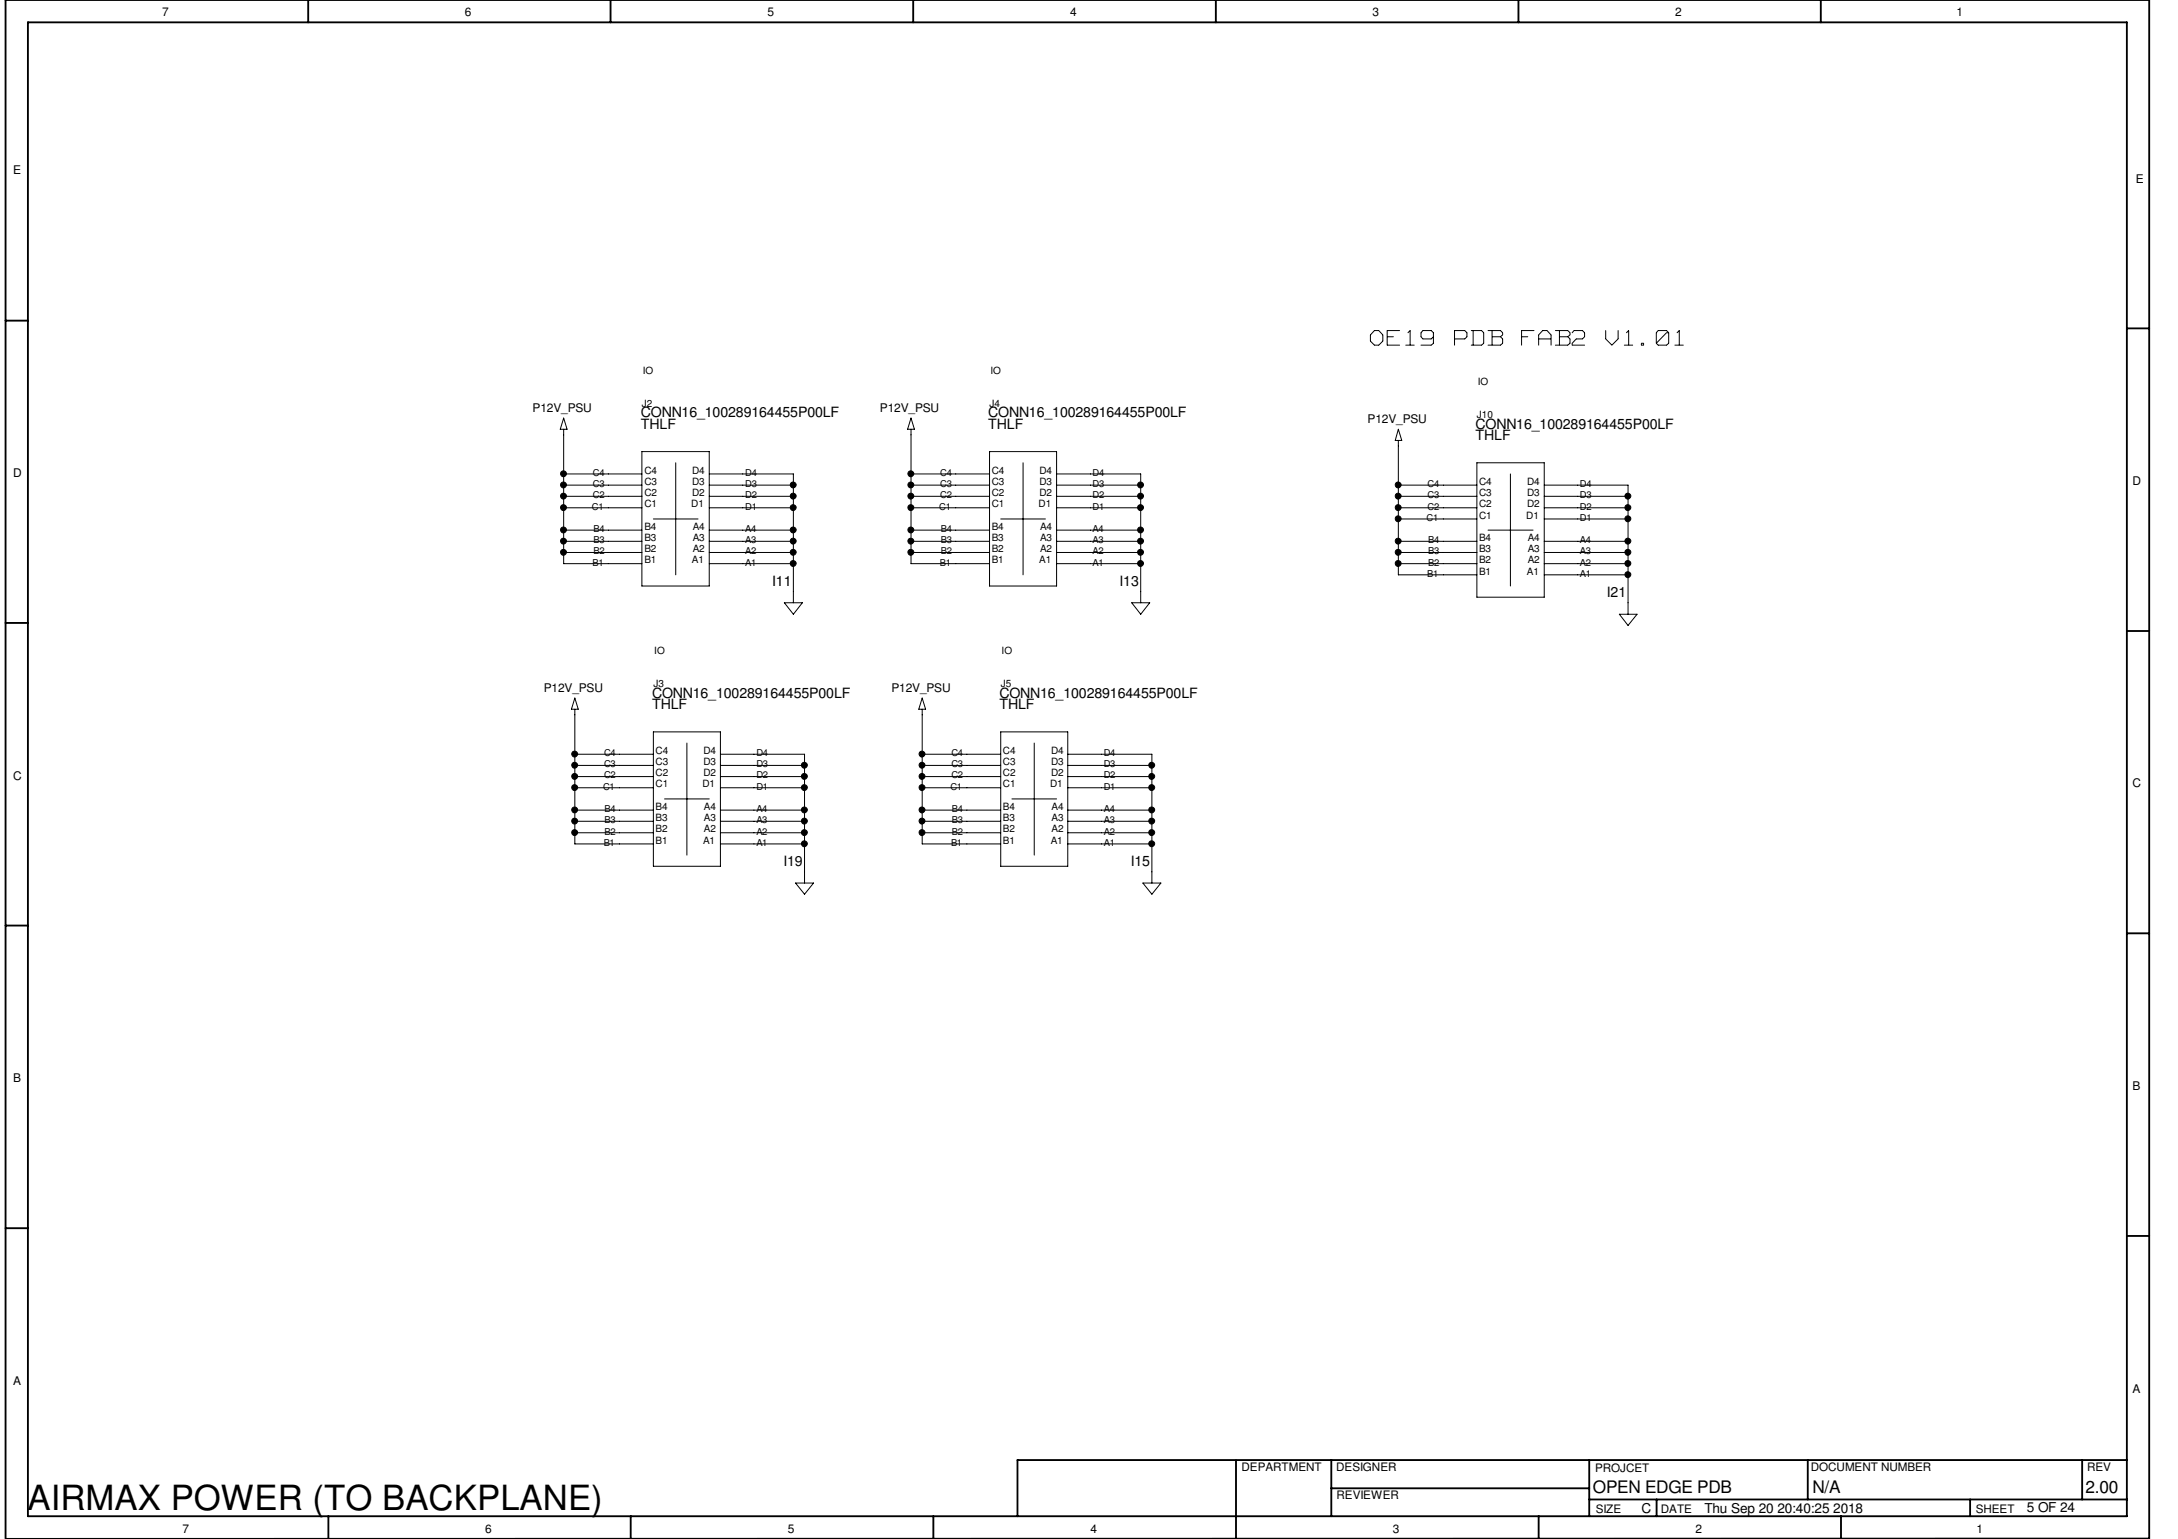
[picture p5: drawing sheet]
<svg xmlns="http://www.w3.org/2000/svg" width="297mm" height="210mm" viewBox="0 0 297 210" stroke-linecap="round" stroke-linejoin="round" font-family="sans-serif">
<g fill="none" stroke="#000" stroke-width=".25">
<path d="M3.8 3h286.3v203.8h-286.3zM42 0v3M83.3 0v3M124.5 0v3M165.8 0v3M207.1 0v3M248.3 0v3M.8 43.7h3M290.1 44.8h3M.8 85h3M290.1 86.1h3M.8 126.2h3"/>
<path d="M290.1 127.3h3M.8 167.5h3M290.1 168.6h3M168.6 199.2v10.6M181.6 199.1v7.7M216.7 199.1v7.7M246.5 199.1v5.4M284 199.1v5.4M290.1 199.1h-151.3v7.7M.8 209.8v-209.8h292.3v209.8l-292.3 .1M44.8 206.8v3M86 206.8v3"/>
<path d="M127.3 206.8v3M181.6 203h35.1M209.8 206.8v3M216.7 204.5h73.4M225.9 204.5v2.3M251.1 206.8v3M268.7 204.5v2.3"/>
</g>
<g fill="none" stroke="#000" stroke-width=".14">
<path d="M76.9 57l.4 1.5h-.9zM76.9 58.5v18.4h10.6M124.2 57l.5 1.5h-.9zM124.2 58.5v18.4h10.8M186.9 46.5l.5 .6M186.9 45.7v.8M187.4 45.1l-.5 .6M187.5 47.1h.5M187.5 45.1h.5M188 45.1l.6 .6M188.6 45.7v.8M188.6 46.5l-.6 .6"/>
<path d="M189.2 45.1h1.7M189.2 45.1v2M189.2 47.1h1.7M189.2 45.9h.8M190.7 58.5l.5 1.6h-.9zM191.7 47.1h1.2M192.3 45.1v1.9M192.3 45.1l-.3 .3M193.8 47.1h1.4M193.8 45.9l.3 .3M193.8 45.4v.5M194.1 45.1l-.3 .3"/>
<path d="M194.1 45.1h1.1M194.1 46.2h1.1M195.2 45.1l.3 .3M195.4 46l-.2 .2M195.5 45.4v1.4M195.5 46.8l-.3 .3M198.4 45.1h1.3M198.4 45.1v2M198.4 46.2h1.3M199.8 45.1l.3 .3M200.1 45.9l-.3 .3M200.1 45.4v.5"/>
<path d="M200.7 47.1h1.3M200.7 45.1h1.3M200.9 45.1v1.9M202.1 45.1l.2 .3M202.3 45.4v1.4M202.3 46.8l-.2 .3M202.9 47.1h1.7M202.9 45.1h1.7M203.5 45.1v1.9M203.5 45.9h1.1M204.6 45.1l.3 .3M204.6 45.9l.3 .3"/>
<path d="M204.9 45.7l-.2 .2M204.9 45.4v.2M204.9 46.3v.5M204.9 46.8l-.3 .3M207.5 45.1h1.7M207.5 45.1v2M207.6 45.9h.8M209.8 45.7v1.4M209.9 46.2h1.6M210.4 45.1l-.6 .6M210.4 45.1h.5M211 45.1l.5 .6"/>
<path d="M211.5 45.7v1.4M212.1 47.1h1.7M212.1 45.1h1.7M212.7 45.1v1.9M212.7 45.9h1.1M213.8 45.1l.3 .3M213.8 45.9l.3 .3M214.1 45.7l-.2 .2M214.1 45.4v.2M214.1 46.3v.5M214.1 46.8l-.3 .3M214.4 46.9v.2"/>
<path d="M214.5 47.1h1.6M214.7 45.1l-.3 .3M214.7 45.1h1.1M215 46.2l-.6 .6M215 46.2h.8M215.8 45.1l.3 .3M216.1 45.4v.5M216.1 45.9l-.3 .3M219 46.2l.8 .8M219 45.1v1.1M220.7 45.1v1.1M220.7 46.2l-.9 .9"/>
<path d="M221.5 47.1h1.2M222.1 45.1v1.9M222.1 45.1l-.3 .3M223.9 46.8h.2M223.9 46.9v.2M223.9 47.1h.2M224.2 46.8v.3M225.9 46.8l.2 .3M225.9 45.4v1.4M226.1 45.1l-.2 .3M226.2 47.1h1M226.2 45.1h1"/>
<path d="M227.2 45.4l-1.3 1.4M227.3 45.4h.2M227.3 45.1l.3 .3M227.6 46.8l-.3 .3M227.6 45.4v1.4M228.4 47.1h1.2M229 45.1v1.9M229 45.1l-.3 .3M76.9 69.3h10.6M76.9 67.7h10.6M76.9 66.2h10.6M76.9 64.6h10.6"/>
<path d="M76.9 75.4h10.6M76.9 73.8h10.6M76.9 72.3h10.6M87.5 61.6h9.2v18.3h-9.2zM89.1 70.8h6.1M92.2 63.1v15.3M96.7 64.6h11.5v17.6M96.7 69.3h11.5M96.7 67.7h11.5M96.7 66.2h11.5M96.7 76.9h11.5M96.7 75.4h11.5"/>
<path d="M96.7 73.8h11.5M96.7 72.3h11.5M124.2 69.3h10.8M124.2 67.7h10.8M124.2 66.2h10.8M124.2 64.6h10.8M124.2 75.4h10.8M124.2 73.8h10.8M124.2 72.3h10.8M135 61.6h9.1v18.3h-9.1zM136.5 70.8h6.1M139.5 63.1v15.3"/>
<path d="M144.1 64.6h11.5v17.6M144.1 69.3h11.5M144.1 67.7h11.5M144.1 66.2h11.5M144.1 76.9h11.5M144.1 75.4h11.5M144.1 73.8h11.5M144.1 72.3h11.5M190.7 70.8h10.7M190.7 69.3h10.7M190.7 67.7h10.7M190.7 66.2h10.7"/>
<path d="M190.7 76.9h10.7M190.7 75.4h10.7M190.7 73.8h10.7M190.7 60.1v18.3h10.7M201.4 63.1h9.2v18.3h-9.2zM202.9 72.3h6.2M206 64.6v15.3M210.6 70.8h11.4M210.6 69.3h11.4M210.6 67.7h11.4M210.6 66.2h11.4v17.6M210.6 76.9h11.4"/>
<path d="M210.6 75.4h11.4M210.6 73.8h11.4M210.6 78.4h11.4M78.4 96.7v18.4h10.7M78.4 95.2l.5 1.5h-1zM89.1 99.8h9.2v18.4h-9.2zM107 82.2h2.4l-1.2 1.6zM125.8 96.7v18.4h10.7M125.8 95.2l.4 1.5h-.9zM136.5 99.8h9.1v18.4h-9.1zM154.3 82.2h2.5l-1.2 1.6zM220.8 83.8h2.5l-1.3 1.5z"/>
<path d="M78.4 107.4h10.7M78.4 105.9h10.7M78.4 104.4h10.7M78.4 102.9h10.7M78.4 113.6h10.7M78.4 112h10.7M78.4 110.5h10.7M90.6 109h6.1M93.7 101.3v15.3M98.3 107.4h11.4M98.3 105.9h11.4M98.3 104.4h11.4"/>
<path d="M98.3 102.9h11.4v17.5M98.3 115.1h11.4M98.3 113.6h11.4M98.3 112h11.4M98.3 110.5h11.4M125.8 107.4h10.7M125.8 105.9h10.7M125.8 104.4h10.7M125.8 102.9h10.7M125.8 113.6h10.7M125.8 112h10.7M125.8 110.5h10.7"/>
<path d="M138 109h6.1M141.1 101.3v15.3M145.6 102.9h11.5v17.5M145.6 107.4h11.5M145.6 105.9h11.5M145.6 104.4h11.5M145.6 115.1h11.5M145.6 113.6h11.5M145.6 112h11.5M145.6 110.5h11.5M108.5 120.4h2.5l-1.3 1.6zM155.9 120.4h2.4l-1.2 1.6z"/>
<circle cx="76.9" cy="73.8" r=".4"/>
<circle cx="76.9" cy="67.7" r=".4"/>
<circle cx="76.9" cy="75.3" r=".4"/>
<circle cx="76.9" cy="72.3" r=".4"/>
<circle cx="76.9" cy="64.6" r=".4"/>
<circle cx="76.9" cy="69.2" r=".4"/>
<circle cx="76.9" cy="66.1" r=".4"/>
<circle cx="108.2" cy="75.3" r=".4"/>
<circle cx="108.2" cy="69.2" r=".4"/>
<circle cx="108.2" cy="66.1" r=".4"/>
<circle cx="108.2" cy="73.8" r=".4"/>
<circle cx="108.2" cy="67.7" r=".4"/>
<circle cx="108.2" cy="72.3" r=".4"/>
<circle cx="108.2" cy="76.9" r=".4"/>
<circle cx="124.2" cy="75.3" r=".4"/>
<circle cx="124.2" cy="73.8" r=".4"/>
<circle cx="124.2" cy="67.7" r=".4"/>
<circle cx="124.2" cy="72.3" r=".4"/>
<circle cx="124.2" cy="66.1" r=".4"/>
<circle cx="124.2" cy="64.6" r=".4"/>
<circle cx="124.2" cy="69.2" r=".4"/>
<circle cx="155.5" cy="73.8" r=".4"/>
<circle cx="155.5" cy="72.3" r=".4"/>
<circle cx="155.5" cy="76.9" r=".4"/>
<circle cx="155.5" cy="67.7" r=".4"/>
<circle cx="155.5" cy="69.2" r=".4"/>
<circle cx="155.5" cy="66.1" r=".4"/>
<circle cx="155.5" cy="75.3" r=".4"/>
<circle cx="190.7" cy="70.8" r=".4"/>
<circle cx="190.7" cy="67.7" r=".4"/>
<circle cx="190.7" cy="73.8" r=".4"/>
<circle cx="190.7" cy="75.3" r=".4"/>
<circle cx="190.7" cy="69.2" r=".4"/>
<circle cx="190.7" cy="76.9" r=".4"/>
<circle cx="190.7" cy="66.1" r=".4"/>
<circle cx="222" cy="67.7" r=".4"/>
<circle cx="222" cy="70.8" r=".4"/>
<circle cx="222" cy="75.3" r=".4"/>
<circle cx="222" cy="76.9" r=".4"/>
<circle cx="222" cy="73.8" r=".4"/>
<circle cx="222" cy="69.2" r=".4"/>
<circle cx="222" cy="78.4" r=".4"/>
<circle cx="78.4" cy="102.8" r=".4"/>
<circle cx="78.4" cy="104.4" r=".4"/>
<circle cx="78.4" cy="105.9" r=".4"/>
<circle cx="78.4" cy="107.4" r=".4"/>
<circle cx="78.4" cy="113.6" r=".4"/>
<circle cx="78.4" cy="112" r=".4"/>
<circle cx="78.4" cy="110.5" r=".4"/>
<circle cx="109.7" cy="105.9" r=".4"/>
<circle cx="109.7" cy="107.4" r=".4"/>
<circle cx="109.7" cy="104.4" r=".4"/>
<circle cx="109.7" cy="110.5" r=".4"/>
<circle cx="109.7" cy="113.6" r=".4"/>
<circle cx="109.7" cy="115.1" r=".4"/>
<circle cx="109.7" cy="112" r=".4"/>
<circle cx="125.7" cy="110.5" r=".4"/>
<circle cx="125.7" cy="102.8" r=".4"/>
<circle cx="125.7" cy="105.9" r=".4"/>
<circle cx="125.7" cy="107.4" r=".4"/>
<circle cx="125.7" cy="104.4" r=".4"/>
<circle cx="125.7" cy="112" r=".4"/>
<circle cx="125.7" cy="113.6" r=".4"/>
<circle cx="157.1" cy="107.4" r=".4"/>
<circle cx="157.1" cy="104.4" r=".4"/>
<circle cx="157.1" cy="110.5" r=".4"/>
<circle cx="157.1" cy="112" r=".4"/>
<circle cx="157.1" cy="113.6" r=".4"/>
<circle cx="157.1" cy="105.9" r=".4"/>
<circle cx="157.1" cy="115.1" r=".4"/>
</g>
<g fill="#000">
<circle cx="76.9" cy="73.8" r=".4"/>
<circle cx="76.9" cy="67.7" r=".4"/>
<circle cx="76.9" cy="75.3" r=".4"/>
<circle cx="76.9" cy="72.3" r=".4"/>
<circle cx="76.9" cy="64.6" r=".4"/>
<circle cx="76.9" cy="69.2" r=".4"/>
<circle cx="76.9" cy="66.1" r=".4"/>
<circle cx="108.2" cy="75.3" r=".4"/>
<circle cx="108.2" cy="69.2" r=".4"/>
<circle cx="108.2" cy="66.1" r=".4"/>
<circle cx="108.2" cy="73.8" r=".4"/>
<circle cx="108.2" cy="67.7" r=".4"/>
<circle cx="108.2" cy="72.3" r=".4"/>
<circle cx="108.2" cy="76.9" r=".4"/>
<circle cx="124.2" cy="75.3" r=".4"/>
<circle cx="124.2" cy="73.8" r=".4"/>
<circle cx="124.2" cy="67.7" r=".4"/>
<circle cx="124.2" cy="72.3" r=".4"/>
<circle cx="124.2" cy="66.1" r=".4"/>
<circle cx="124.2" cy="64.6" r=".4"/>
<circle cx="124.2" cy="69.2" r=".4"/>
<circle cx="155.5" cy="73.8" r=".4"/>
<circle cx="155.5" cy="72.3" r=".4"/>
<circle cx="155.5" cy="76.9" r=".4"/>
<circle cx="155.5" cy="67.7" r=".4"/>
<circle cx="155.5" cy="69.2" r=".4"/>
<circle cx="155.5" cy="66.1" r=".4"/>
<circle cx="155.5" cy="75.3" r=".4"/>
<circle cx="190.7" cy="70.8" r=".4"/>
<circle cx="190.7" cy="67.7" r=".4"/>
<circle cx="190.7" cy="73.8" r=".4"/>
<circle cx="190.7" cy="75.3" r=".4"/>
<circle cx="190.7" cy="69.2" r=".4"/>
<circle cx="190.7" cy="76.9" r=".4"/>
<circle cx="190.7" cy="66.1" r=".4"/>
<circle cx="222" cy="67.7" r=".4"/>
<circle cx="222" cy="70.8" r=".4"/>
<circle cx="222" cy="75.3" r=".4"/>
<circle cx="222" cy="76.9" r=".4"/>
<circle cx="222" cy="73.8" r=".4"/>
<circle cx="222" cy="69.2" r=".4"/>
<circle cx="222" cy="78.4" r=".4"/>
<circle cx="78.4" cy="102.8" r=".4"/>
<circle cx="78.4" cy="104.4" r=".4"/>
<circle cx="78.4" cy="105.9" r=".4"/>
<circle cx="78.4" cy="107.4" r=".4"/>
<circle cx="78.4" cy="113.6" r=".4"/>
<circle cx="78.4" cy="112" r=".4"/>
<circle cx="78.4" cy="110.5" r=".4"/>
<circle cx="109.7" cy="105.9" r=".4"/>
<circle cx="109.7" cy="107.4" r=".4"/>
<circle cx="109.7" cy="104.4" r=".4"/>
<circle cx="109.7" cy="110.5" r=".4"/>
<circle cx="109.7" cy="113.6" r=".4"/>
<circle cx="109.7" cy="115.1" r=".4"/>
<circle cx="109.7" cy="112" r=".4"/>
<circle cx="125.7" cy="110.5" r=".4"/>
<circle cx="125.7" cy="102.8" r=".4"/>
<circle cx="125.7" cy="105.9" r=".4"/>
<circle cx="125.7" cy="107.4" r=".4"/>
<circle cx="125.7" cy="104.4" r=".4"/>
<circle cx="125.7" cy="112" r=".4"/>
<circle cx="125.7" cy="113.6" r=".4"/>
<circle cx="157.1" cy="107.4" r=".4"/>
<circle cx="157.1" cy="104.4" r=".4"/>
<circle cx="157.1" cy="110.5" r=".4"/>
<circle cx="157.1" cy="112" r=".4"/>
<circle cx="157.1" cy="113.6" r=".4"/>
<circle cx="157.1" cy="105.9" r=".4"/>
<circle cx="157.1" cy="115.1" r=".4"/>
</g>
<text font-size="4.7" x="3.8" y="206">AIRMAX POWER (TO BACKPLANE)</text>
<text font-size="3.7" fill="#fff" x="186.9" y="47.4">OE19 PDB FAB2 V1.01</text>
<g font-size="2.3">
<text x="217.3" y="203.7">OPEN EDGE PDB</text>
<text x="247.2" y="203.6">N/A</text>
<text x="284.4" y="203.6">2.00</text>
</g>
<g font-size="1.9">
<text x="87.4" y="56.9">CONN16_100289164455P00LF</text>
<text x="87.4" y="58.5">THLF</text>
<text x="134.8" y="58.5">THLF</text>
<text x="134.8" y="56.9">CONN16_100289164455P00LF</text>
<text x="201.2" y="58.5">CONN16_100289164455P00LF</text>
<text x="201.2" y="60">THLF</text>
<text x="105.3" y="79.9">I11</text>
<text x="152.7" y="79.9">I13</text>
<text x="219.2" y="81.4">I21</text>
<text x="88.9" y="95.2">CONN16_100289164455P00LF</text>
<text x="136.3" y="95.2">CONN16_100289164455P00LF</text>
<text x="88.9" y="96.7">THLF</text>
<text x="136.3" y="96.7">THLF</text>
<text x="106.8" y="118.1">I19</text>
<text x="154.2" y="118.1">I15</text>
<text x="223.9" y="206.3">C</text>
<text x="232.4" y="206.3">Thu Sep 20 20:40:25 2018</text>
<text x="276.4" y="206.2">5 OF 24</text>
</g>
<g font-size="1.6">
<text x="22.1" y="2.2">7</text>
<text x="63.4" y="2.2">6</text>
<text x="104.7" y="2.2">5</text>
<text x="146" y="2.2">4</text>
<text x="187.2" y="2.2">3</text>
<text x="228.5" y="2.2">2</text>
<text x="266.8" y="2.2">1</text>
<text x="1.8" y="23.8">E</text>
<text x="291.3" y="24.9">E</text>
<text x="72.6" y="56.2">P12V_PSU</text>
<text x="120" y="56.2">P12V_PSU</text>
<text x="186.5" y="57.7">P12V_PSU</text>
<text x="1.8" y="65.1">D</text>
<text x="290.8" y="66.1">D</text>
<text x="74.2" y="94.4">P12V_PSU</text>
<text x="121.6" y="94.4">P12V_PSU</text>
<text x="1.8" y="106.3">C</text>
<text x="290.8" y="107.4">C</text>
<text x="1.8" y="147.6">B</text>
<text x="290.8" y="148.7">B</text>
<text x="1.8" y="188.8">A</text>
<text x="290.8" y="189.9">A</text>
<text x="169.3" y="200.6">DEPARTMENT</text>
<text x="182.2" y="200.7">DESIGNER</text>
<text x="217.5" y="200.7">PROJCET</text>
<text x="247" y="200.7">DOCUMENT NUMBER</text>
<text x="284.6" y="200.7">REV</text>
<text x="24.9" y="209">7</text>
<text x="66.2" y="209">6</text>
<text x="107.4" y="209">5</text>
<text x="148.7" y="209">4</text>
<text x="182.3" y="204.5">REVIEWER</text>
<text x="189.9" y="209">3</text>
<text x="217.6" y="206.3">SIZE</text>
<text x="226.5" y="206.3">DATE</text>
<text x="231.2" y="209">2</text>
<text x="269.4" y="206.4">SHEET</text>
<text x="269.6" y="209">1</text>
</g>
<g font-size="1.4">
<text x="87.7" y="51">IO</text>
<text x="135.1" y="51">IO</text>
<text x="201.5" y="52.5">IO</text>
<text x="87.5" y="55.5">J2</text>
<text x="135" y="55.5">J4</text>
<text x="201.4" y="57">J10</text>
<text x="87.9" y="64.6">C4</text>
<text x="94.4" y="64.6">D4</text>
<text x="135.3" y="64.6">C4</text>
<text x="141.8" y="64.6">D4</text>
<text x="87.9" y="69.2">C1</text>
<text x="87.9" y="67.6">C2</text>
<text x="87.9" y="66.1">C3</text>
<text x="94.3" y="69.2">D1</text>
<text x="94.4" y="66.1">D3</text>
<text x="94.4" y="67.6">D2</text>
<text x="135.3" y="69.2">C1</text>
<text x="135.3" y="67.6">C2</text>
<text x="135.3" y="66.1">C3</text>
<text x="141.6" y="69.2">D1</text>
<text x="141.8" y="66.1">D3</text>
<text x="141.8" y="67.6">D2</text>
<text x="201.7" y="70.7">C1</text>
<text x="201.7" y="69.2">C2</text>
<text x="201.7" y="67.6">C3</text>
<text x="201.7" y="66.1">C4</text>
<text x="208.2" y="70.7">D1</text>
<text x="208.3" y="66.1">D4</text>
<text x="208.3" y="67.6">D3</text>
<text x="208.3" y="69.2">D2</text>
<text x="87.9" y="72.3">B4</text>
<text x="87.9" y="73.8">B3</text>
<text x="87.9" y="75.3">B2</text>
<text x="87.9" y="76.8">B1</text>
<text x="94.4" y="76.8">A1</text>
<text x="94.5" y="73.8">A3</text>
<text x="94.5" y="75.3">A2</text>
<text x="94.5" y="72.3">A4</text>
<text x="135.3" y="72.3">B4</text>
<text x="135.3" y="73.8">B3</text>
<text x="135.3" y="75.3">B2</text>
<text x="135.3" y="76.8">B1</text>
<text x="141.7" y="76.8">A1</text>
<text x="141.9" y="72.3">A4</text>
<text x="141.9" y="73.8">A3</text>
<text x="141.9" y="75.3">A2</text>
<text x="201.7" y="73.8">B4</text>
<text x="201.7" y="75.3">B3</text>
<text x="201.7" y="76.8">B2</text>
<text x="208.4" y="73.8">A4</text>
<text x="208.4" y="75.3">A3</text>
<text x="208.4" y="76.8">A2</text>
<text x="201.7" y="78.4">B1</text>
<text x="208.2" y="78.4">A1</text>
<text x="89.2" y="89.2">IO</text>
<text x="136.6" y="89.2">IO</text>
<text x="89.1" y="93.6">J3</text>
<text x="136.5" y="93.6">J5</text>
<text x="89.4" y="107.4">C1</text>
<text x="89.4" y="105.9">C2</text>
<text x="89.4" y="104.4">C3</text>
<text x="89.4" y="102.8">C4</text>
<text x="95.8" y="107.4">D1</text>
<text x="95.9" y="102.8">D4</text>
<text x="95.9" y="104.4">D3</text>
<text x="95.9" y="105.9">D2</text>
<text x="136.8" y="107.4">C1</text>
<text x="136.8" y="105.9">C2</text>
<text x="136.8" y="104.4">C3</text>
<text x="136.8" y="102.8">C4</text>
<text x="143.2" y="107.4">D1</text>
<text x="143.3" y="102.8">D4</text>
<text x="143.3" y="104.4">D3</text>
<text x="143.3" y="105.9">D2</text>
<text x="89.4" y="110.4">B4</text>
<text x="89.4" y="112">B3</text>
<text x="89.4" y="113.5">B2</text>
<text x="96" y="112">A3</text>
<text x="96" y="113.5">A2</text>
<text x="96" y="110.4">A4</text>
<text x="136.8" y="110.4">B4</text>
<text x="136.8" y="112">B3</text>
<text x="136.8" y="113.5">B2</text>
<text x="143.4" y="112">A3</text>
<text x="143.4" y="113.5">A2</text>
<text x="143.4" y="110.4">A4</text>
<text x="89.4" y="115.1">B1</text>
<text x="95.9" y="115.1">A1</text>
<text x="136.8" y="115.1">B1</text>
<text x="143.3" y="115.1">A1</text>
</g>
<g font-size="1.3">
<text x="80.9" y="64.9">C4</text>
<text x="101.6" y="64.9">D4</text>
<text x="128.2" y="64.9">C4</text>
<text x="149" y="64.9">D4</text>
<text x="80.7" y="69.5">C1</text>
<text x="80.9" y="66.5">C3</text>
<text x="80.9" y="68">C2</text>
<text x="101.6" y="66.5">D3</text>
<text x="101.6" y="68">D2</text>
<text x="101.6" y="69.5">D1</text>
<text x="128.1" y="69.5">C1</text>
<text x="128.2" y="66.5">C3</text>
<text x="128.2" y="68">C2</text>
<text x="149" y="66.5">D3</text>
<text x="149" y="68">D2</text>
<text x="149" y="69.5">D1</text>
<text x="194.6" y="71">C1</text>
<text x="194.7" y="66.5">C4</text>
<text x="194.7" y="68">C3</text>
<text x="194.7" y="69.5">C2</text>
<text x="215.5" y="66.5">D4</text>
<text x="215.5" y="68">D3</text>
<text x="215.5" y="69.5">D2</text>
<text x="215.5" y="71">D1</text>
<text x="80.8" y="77.1">B1</text>
<text x="80.9" y="75.6">B2</text>
<text x="80.9" y="72.6">B4</text>
<text x="80.9" y="74.1">B3</text>
<text x="101.6" y="72.6">A4</text>
<text x="101.6" y="74.1">A3</text>
<text x="101.6" y="75.6">A2</text>
<text x="101.6" y="77.1">A1</text>
<text x="128.2" y="77.1">B1</text>
<text x="128.3" y="72.6">B4</text>
<text x="128.3" y="74.1">B3</text>
<text x="128.3" y="75.6">B2</text>
<text x="149" y="72.6">A4</text>
<text x="149" y="74.1">A3</text>
<text x="149" y="75.6">A2</text>
<text x="149" y="77.1">A1</text>
<text x="194.8" y="74.1">B4</text>
<text x="194.8" y="75.6">B3</text>
<text x="194.8" y="77.1">B2</text>
<text x="215.5" y="74.1">A4</text>
<text x="215.5" y="75.6">A3</text>
<text x="215.5" y="77.1">A2</text>
<text x="194.6" y="78.7">B1</text>
<text x="215.5" y="78.7">A1</text>
<text x="82.3" y="107.7">C1</text>
<text x="82.4" y="103.1">C4</text>
<text x="82.4" y="104.6">C3</text>
<text x="82.4" y="106.2">C2</text>
<text x="103.2" y="103.1">D4</text>
<text x="103.2" y="104.6">D3</text>
<text x="103.2" y="106.2">D2</text>
<text x="103.2" y="107.7">D1</text>
<text x="129.6" y="107.7">C1</text>
<text x="129.7" y="103.1">C4</text>
<text x="129.7" y="104.6">C3</text>
<text x="129.7" y="106.2">C2</text>
<text x="150.5" y="103.1">D4</text>
<text x="150.5" y="104.6">D3</text>
<text x="150.5" y="106.2">D2</text>
<text x="150.5" y="107.7">D1</text>
<text x="82.5" y="110.8">B4</text>
<text x="82.5" y="112.3">B3</text>
<text x="82.5" y="113.8">B2</text>
<text x="103.2" y="110.8">A4</text>
<text x="103.2" y="112.3">A3</text>
<text x="103.2" y="113.8">A2</text>
<text x="129.8" y="110.8">B4</text>
<text x="129.8" y="112.3">B3</text>
<text x="129.8" y="113.8">B2</text>
<text x="150.5" y="110.8">A4</text>
<text x="150.5" y="112.3">A3</text>
<text x="150.5" y="113.8">A2</text>
<text x="82.3" y="115.4">B1</text>
<text x="103.2" y="115.4">A1</text>
<text x="129.7" y="115.4">B1</text>
<text x="150.5" y="115.4">A1</text>
</g>
</svg>
